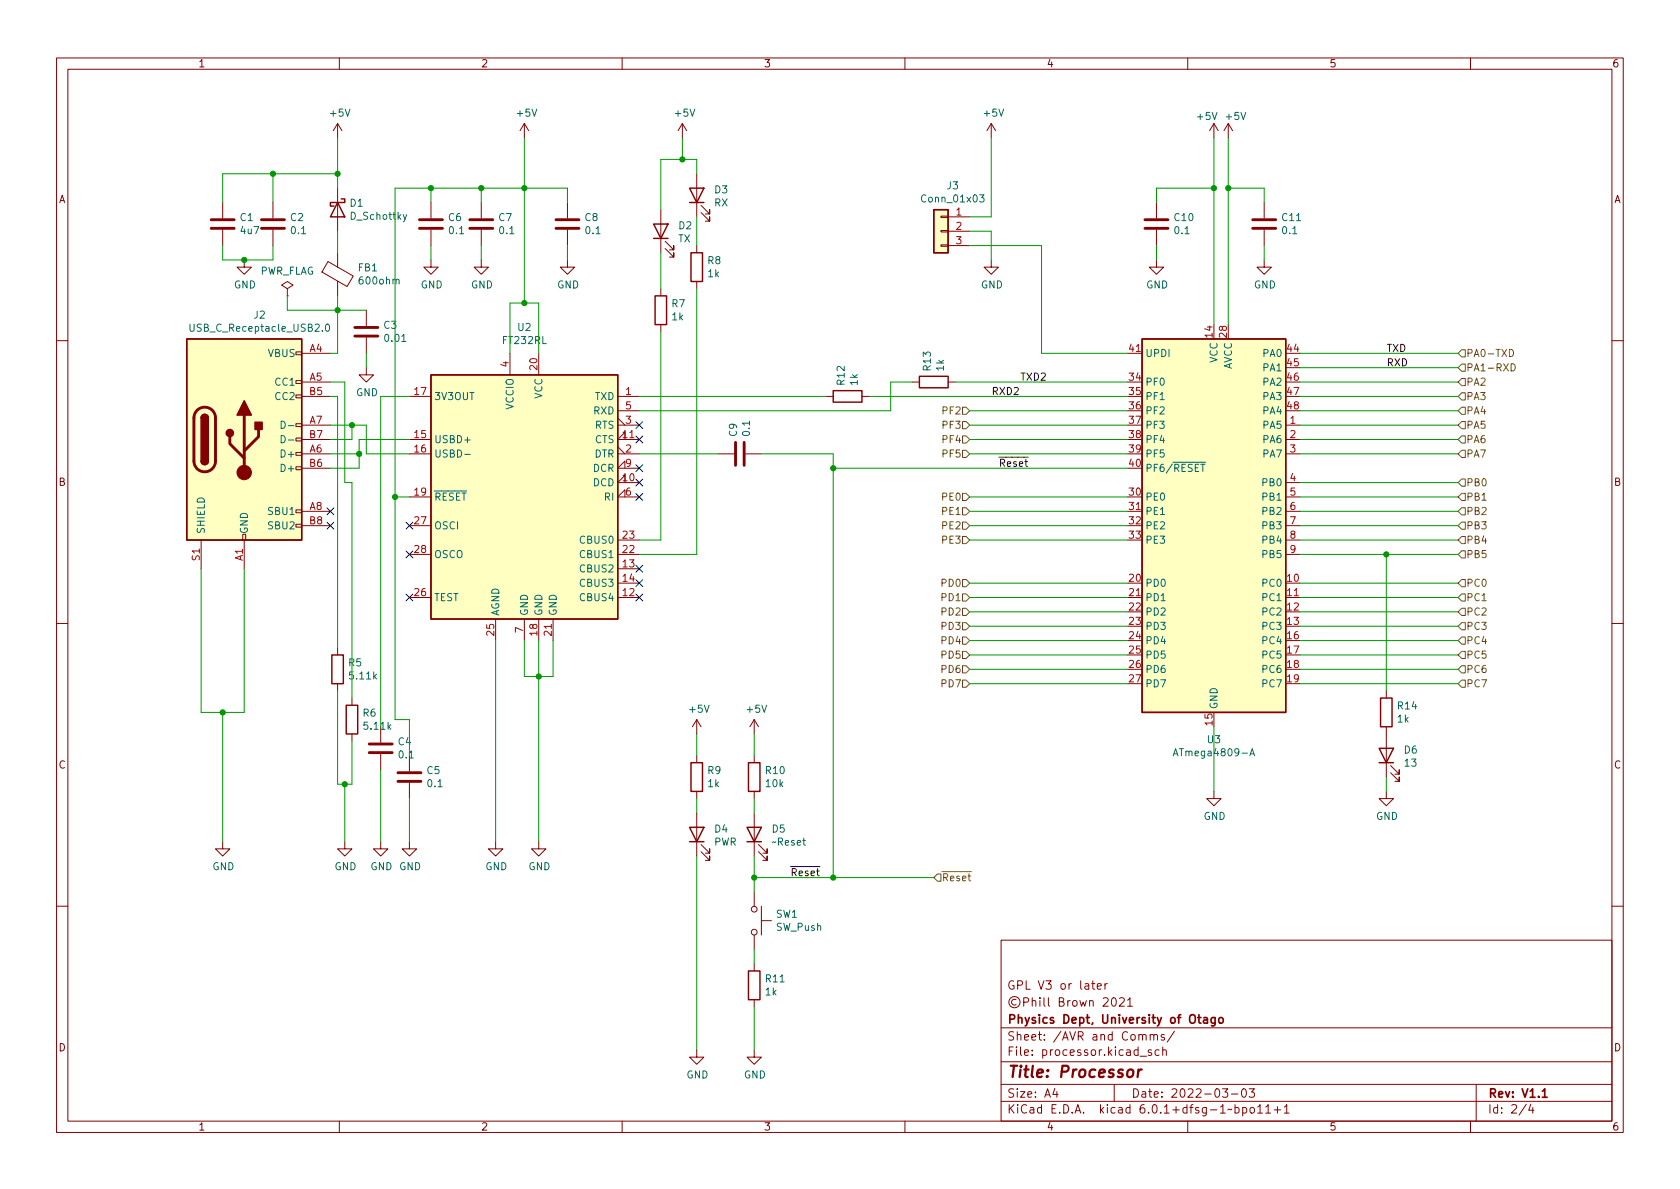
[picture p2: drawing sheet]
<svg xmlns="http://www.w3.org/2000/svg" width="297mm" height="210mm" viewBox="0 0 297 210" stroke-linecap="round" stroke-linejoin="round" font-family="sans-serif">
<g fill="none" stroke="#840000" stroke-width=".18">
<path d="M10 10.2h277v190.1h-277zM12 12.2h273v186.1h-273zM60 10.2v2M110 10.2v2M160 10.2v2M210 10.2v2M260 10.2v2M39.4 35.8v2.8M48.3 35.8v2.8M59.7 21.8l-.8 1.3M59.7 21.8v2.6M59.7 33.3v7.6"/>
<path d="M59.7 21.8l.8 1.3M76.2 35.8v2.8M85.1 35.8v2.8M92.7 21.8l-.8 1.3M92.7 21.8v2.6M92.7 21.8l.8 1.3M100.3 35.8v2.8M116.8 37.1v7.6M120.6 21.8l-.7 1.3M120.6 21.8v2.6M120.6 21.8l.8 1.3M123.2 30.7v7.6"/>
<path d="M124 37.6l1.5 1.5v-.8v.8h-.8M124 36.3l1.5 1.5v-.7v.7h-.8M166.4 38.2h1.2v.3h-1.2zM167.6 38.3h3.8M175.3 21.8l-.8 1.3M175.3 21.8v2.6M175.3 21.8l.7 1.3M204.5 35.8v2.8M214.6 21.8l-.7 1.3M214.6 21.8v2.6M214.6 21.8l.8 1.3M217.2 21.8l-.8 1.3"/>
<path d="M217.2 21.8v2.6M217.2 21.8l.7 1.3M223.5 35.8v2.8M39.4 40.6v2.8M43.2 46v1.2h1.2l-1.2 1.3-1.3-1.3h1.3M48.3 40.6v2.8M50.8 51l1-.6-1-.6-1 .6 1 .6v1.3M50.8 52.3h.1M58 46.2l4.5 2.6-1.1 1.9-4.5-2.6zM59.7 44.7v2.5M59.7 49.7v2.6M64.8 54.9v2.8"/>
<path d="M64.8 59.7v2.8M76.2 46v1.2h1.3l-1.3 1.3-1.3-1.3h1.3M76.2 40.6v2.8M85.1 46v1.2h1.3l-1.3 1.3-1.3-1.3h1.3M85.1 40.6v2.8M100.3 46v1.2h1.3l-1.3 1.3-1.2-1.3h1.2M100.3 40.6v2.8M116.8 51v1.3M116.8 57.4v1.3M117.6 43.9l1.5 1.6v-.8v.8h-.7M117.6 42.7l1.5 1.5v-.8v.8h-.7M123.2 43.4v1.3"/>
<path d="M123.2 49.8v1.2M166.4 43.3h1.2v.3h-1.2zM166.4 40.8h1.2v.2h-1.2zM167.6 40.9h3.8M167.6 43.4h3.8M175.3 46v1.2h1.2l-1.2 1.3-1.3-1.3h1.3M204.5 46v1.2h1.2l-1.2 1.3-1.3-1.3h1.3M204.5 40.6v2.8M223.5 46v1.2h1.3l-1.3 1.3-1.3-1.3h1.3M223.5 40.6v2.8M10 60.2h2M52.3 77.5h1v.5h-1z"/>
<path d="M52.3 74.9h1v.5h-1zM52.3 69.8h1v.6h-1zM52.3 67.3h1v.5h-1zM52.3 62.2h1v.5h-1zM53.3 62.5h5.1M53.3 67.6h5.1M53.3 75.2h5.1M53.3 70.1h5.1M53.3 77.7h5.1M64.8 65v1.3h1.2l-1.2 1.3-1.3-1.3h1.3M72.4 70.1h3.8M72.4 77.7h3.8"/>
<path d="M90.2 62.5v3.8M95.2 62.5v3.8M109.2 75.2h3.8M109.2 70.1h3.8M109.2 79l1.3 1.3M109.2 73.9l1.3 1.3M109.2 72.6h3.8M110.5 77.7v-1.3l-1.3 1.3h3.8M146 70.1h1.3M152.4 70.1h1.3M161.3 67.6h1.3M167.6 67.6h1.3"/>
<path d="M199.4 62.5h2.5M227.3 75.2h2.6M227.3 77.7h2.6M285 60.2h2M35.6 95.5v5.1M42.9 94.5h.5v1h-.5zM43.2 95.5v5.1M52.3 92.7h1v.5h-1zM52.3 90.2h1v.5h-1zM52.3 82.5h1v.6h-1zM52.3 80h1v.5h-1zM53.3 80.3h5.1"/>
<path d="M53.3 90.4h5.1M53.3 82.8h5.1M53.3 93h5.1M72.4 80.3h3.8M72.4 93h3.8M72.4 87.9h3.8M72.4 98h3.8M109.2 80.3h3.8M109.2 98h3.8M109.2 95.5h3.8M110.5 85.3v-1.2l-1.3 1.2h3.8M110.5 87.9v-1.3l-1.3 1.3h3.8"/>
<path d="M110.5 82.8v-1.3l-1.3 1.3h3.8M127 80.3h2.8M131.8 80.3h2.8M199.4 90.4h2.5M227.3 80.3h2.6M227.3 90.4h2.6M227.3 93h2.6M227.3 85.3h2.6M227.3 87.9h2.6M227.3 98h2.6M227.3 95.5h2.6M10 110.2h2"/>
<path d="M59.7 114.5v1.3M72.4 105.7h3.8M87.6 109.5v3.8M92.7 109.5v3.8M95.2 109.5v3.8M97.8 109.5v3.8M109.2 105.7h3.8M109.2 100.6h3.8M109.2 103.1h3.8M199.4 105.7h2.5M227.3 105.7h2.6M285 110.2h2"/>
<path d="M59.7 120.9v1.3M62.2 123.4v1.3M62.2 129.8v1.3M67.3 128.5v2.8M67.3 133.3v2.8M72.4 133.6v2.8M72.4 138.4v2.8M123.2 127.2v2.6M123.2 133.6v1.3M123.2 139.9v1.3M123.2 127.2l-.8 1.3M123.2 127.2l.8 1.3"/>
<path d="M133.3 127.2v2.6M133.3 133.6v1.3M133.3 139.9v1.3M133.3 127.2l-.7 1.3M133.3 127.2l.8 1.3M214.6 139.9v1.3h1.3l-1.3 1.3-1.2-1.3h1.2M245.1 139.9v1.3h1.3l-1.3 1.3-1.3-1.3h1.3M245.1 122.2v1.2M245.1 128.5v8.9M245.9 136.6l1.5 1.6v-.8v.8h-.8M245.9 135.4l1.5 1.5v-.8v.8h-.8M39.4 148.8v1.3h1.2l-1.2 1.3-1.3-1.3h1.3"/>
<path d="M61 148.8v1.3h1.2l-1.2 1.3-1.3-1.3h1.3M67.3 148.8v1.3h1.3l-1.3 1.3-1.3-1.3h1.3M72.4 148.8v1.3h1.3l-1.3 1.3-1.3-1.3h1.3M87.6 148.8v1.3h1.3l-1.3 1.3-1.2-1.3h1.2M95.2 148.8v1.3h1.3l-1.3 1.3-1.2-1.3h1.2M123.2 143.8v7.6M124 150.6l1.5 1.5v-.7v.7h-.8M124 149.3l1.5 1.6v-.8v.8h-.8M133.3 143.8v7.6M133.3 157.7v2.6M134.1 150.6l1.5 1.5v-.7v.7h-.7M134.1 149.3l1.5 1.6v-.8v.8h-.7"/>
<path d="M10 160.2h2M133.3 165.3v2.6M133.3 170.4v1.3M133.3 176.8v1.2M134.6 162.8h1.8M134.6 160.3v5M177 166.3h108v32h-108zM179.6 176.8a.52 .52 0 0 0-.8 .4 .52 .52 0 0 0 .8 .4M181 177.2l.7-.1 .2-.2-.1-.3-.2-.2h-.6v1.5M182.5 177.1l.2-.2 .4 .1v.9M182.5 176.4v1.5M183.9 176.4v.2"/>
<path d="M183.9 176.9v1M184.6 176.4v1.3l.2 .2M185.4 176.4v1.3l.2 .2M187.3 177.1h.6l.2-.2-.2-.4-.6-.1v1.5h.6l.2-.3a.39 .39 0 0 0-.3-.5M188.8 176.9v1M189.2 176.9l-.3 .1-.1 .2M189.8 177l.3-.1 .3 .3v.4l-.3 .3h-.3l-.2-.3v-.4zM190.9 176.9l.3 1 .3-.7 .3 .7 .3-1M192.6 177.1l.3-.2 .3 .1 .1 .9M192.6 176.9v1M193 173.9h.6M193.2 173.4v1.3l.4 .2"/>
<path d="M194 174.4l.7-.1-.1-.3-.4-.1-.2 .2 .1 .8h.5M195.1 176.6l.5-.2 .3 .2v.3l-.9 1h.9M195.4 173.9v1M195.8 173.9l-.3 .1-.1 .2M196.7 176.5l.2-.1a.81 .81 0 0 1 .5 .7 .81 .81 0 0 1-.3 .8h-.1a.81 .81 0 0 1-.6-.6 .81 .81 0 0 1 .3-.8zM197.9 176.6l.6-.2 .2 .2 .1 .3-.9 1h.9M199.4 176.9l.4-.5v1.5M199.4 177.9h.8M285 160.2h2M60 198.3v2M110 198.3v2M123.2 185.7v1.2h1.3l-1.3 1.3-1.3-1.3h1.3"/>
<path d="M133.3 185.7v1.2h1.3l-1.3 1.3-1.2-1.3h1.2M160 198.3v2M177 194.8h108M177 191.8h108M177 187.8h108M177 181.8h108M186.5 192.5l-.4 1h1M186.9 193v1M197 191.8v3M201.6 186.8h1.1M203.4 183.1l.2-.2 .3 .1 .1 .9M203.4 182.9v1"/>
<path d="M203.6 185.7l-.4-.1-.2 .2 .1 .3 .5 .1v.4h-.6M204 183.1l.2-.2 .4 .1v.9M204.9 185.7l-.4-.1-.3 .3v.4l.2 .3h.5M205.6 185.8l.2-.2 .3 .1 .1 .9M205.6 185.1v1.5M205.9 183l-.4-.1-.2 .2 .1 .3 .5 .1v.4h-.6M207.6 182.4l-1.2 1.9M210 198.3v2M216.1 192.5h1l-.5 .6 .4 .1v.7l-.2 .1h-.4l-.3-.1M217.7 193.5h1.2M218.4 195.9l.4-.1 .3 .3v.4l-.2 .3h-.5M218.4 195.3v1.5"/>
<path d="M219.7 192.6l.2-.1a.81 .81 0 0 1 .5 .7 .81 .81 0 0 1-.3 .8h-.1a.81 .81 0 0 1-.6-.6 .81 .81 0 0 1 .3-.8zM219.7 195.9l.4-.1 .3 .3v.4l-.1 .3h-.6M219.7 195.8v1.5M220.9 192.5h.9l-.5 .6 .4 .1v.7l-.2 .1h-.4l-.2-.1M221.1 196l.2-.2 .4 .2 .1 .5-.2 .3h-.3l-.2-.1zM222.4 195.8l.4-.5v1.5M222.4 196.8h.8M223.8 195.8l.4-.5v1.5M223.8 196.8h.8M225.3 196.3h1.1M225.9 195.7v1.1M227.1 195.8l.4-.5v1.5"/>
<path d="M227.1 196.8h.8M260 198.3v2M261 191.8v6.5M269.9 195.3l-1.3 1.9M270.6 195.3l-.3 1h.9M271 195.8v1"/>
<circle cx="133.4" cy="160.8" r=".51"/>
<circle cx="133.4" cy="164.8" r=".51"/>
<circle cx="179.4" cy="177.2" r="1"/>
</g>
<path d="M211.8 179.9h.5M212 179.4v1.3l.3 .2M214.8 179.9v1.2l-.2 .3h-.4M212.8 180h.6l.1 .9M213.5 180.3l-.5 .1a.29 .29 0 0 0-.2 .2 .29 .29 0 0 0 .2 .3h.5M214.8 180l-.4-.1-.3 .3v.4l.2 .3h.5M215.6 180.1l.2-.2 .4 .2 .1 .5-.2 .3h-.3l-.2-.1zM272.7 193l.4-.5v1.5M272.7 194h.9" fill="none" stroke="#840000" stroke-width=".3"/>
<path d="M199.5 189.3a.52 .52 0 0 1 .5-.2 .52 .52 0 0 1 .4 .4l-.1 .6a.55 .55 0 0 1-.5 .4 .55 .55 0 0 1-.5-.4zM201.3 189.1l-.2 1.4M201.9 189.1l-.4 .1-.2 .3" fill="none" stroke="#840000" stroke-width=".4"/>
<g fill="#ffffc2" stroke="#ffffc2" stroke-width=".18">
<path d="M33 59.9h20.3v35.6h-20.3z"/>
<path d="M76.2 66.3h33v43.2h-33z"/>
<path d="M165.1 37.1h2.5v7.6h-2.5z"/>
<path d="M201.9 59.9h25.4v66.1h-25.4z"/>
</g>
<g fill="none" stroke="#840000" stroke-width=".25">
<path d="M59.7 35.8l1.3 2.5h-2.6zM60.3 35.2h.7v.6h-2.6v.6h.7M115.6 39.6h2.5l-1.3 2.6zM121.9 33.3h2.6l-1.3 2.5zM121.9 35.8h2.6M165.1 37.1h2.5v7.6h-2.5zM33 59.9h20.3v35.6h-20.3zM115.6 42.2h2.5M115.8 52.3h2.1v5.1h-2.1zM122.2 44.7h2v5.1h-2zM201.9 59.9h25.4v66.1h-25.4zM35.6 73.9a.64 .64 0 0 1 .6-.6 .64 .64 0 0 1 .6 .6"/>
<path d="M76.2 66.3h33v43.2h-33zM147.3 69.1h5.1v2h-5.1zM162.6 66.5h5v2.1h-5zM35.6 81.5a.64 .64 0 0 0 .6 .7 .64 .64 0 0 0 .6-.7M58.7 115.8h2v5.1h-2zM61.2 124.7h2v5.1h-2zM122.2 134.9h2v5h-2zM132.3 134.9h2.1v5h-2.1zM243.8 132.3h2.6l-1.3 2.6zM243.8 134.9h2.6M244.1 123.4h2v5.1h-2zM121.9 146.3h2.6l-1.3 2.5z"/>
<path d="M121.9 148.8h2.6M132.1 146.3h2.5l-1.3 2.5zM132.1 148.8h2.5M132.3 171.7h2.1v5.1h-2.1z"/>
</g>
<g fill="none" stroke="#840000" stroke-width=".51">
<path d="M37.3 38.9h4.1M46.2 38.9h4.1M74.2 38.9h4M83.1 38.9h4M98.3 38.9h4.1M202.4 38.9h4.1M221.5 38.9h4.1M37.3 40.4h4.1M46.2 40.4h4.1M62.7 59.4h4.1M62.7 57.9h4.1M74.2 40.4h4"/>
<path d="M83.1 40.4h4M98.3 40.4h4.1M202.4 40.4h4.1M221.5 40.4h4.1M40.6 77.2v1.3l2.6 2.5M43.2 73.4v10.2M45.7 75.9v1.3l-2.5 2.6M130 78.2v4.1M131.6 78.2v4.1M34.3 81.5a1.91 1.91 0 0 0 1.9 1.9 1.91 1.91 0 0 0 1.9-1.9M34.3 81.5v-7.6a1.91 1.91 0 0 1 1.9-1.9 1.91 1.91 0 0 1 1.9 1.9v7.6M65.3 133.1h4"/>
<path d="M65.3 131.6h4M70.4 138.2h4M70.4 136.6h4"/>
</g>
<g fill="#840000" stroke="#840000" stroke-width=".25">
<path d="M35.6 81.5h1.2a.64 .64 0 0 1-.6 .7 .64 .64 0 0 1-.6-.7z"/>
<path d="M35.6 73.9h1.2v7.6h-1.2z"/>
<path d="M35.7 73.5a.64 .64 0 0 1 .7-.2 .64 .64 0 0 1 .4 .6h-1.2z"/>
<path d="M43.2 70.9l1.2 2.5h-2.5z"/>
<path d="M45.1 74.7h1.3v1.2h-1.3z"/>
<circle cx="40.6" cy="76.6" r=".63"/>
</g>
<circle cx="43.2" cy="83.6" r="1.27" fill="#840000" stroke="#840000" stroke-width=".18"/>
<g fill="none" stroke="#006464" stroke-width=".18">
<path d="M71.9 37.9l-.4 1.2-.2 .1M173.2 34.5h.8l-.4 .4 .3 .2v.5l-.2 .1-.5-.1M33.6 57.3v1l.2 .3 .4-.1 .1-.2v-1M57.7 57.4l.1-.1a.68 .68 0 0 1 .5 .6 .68 .68 0 0 1-.5 .7 .84 .84 0 0 1-.1-1.2zM49.7 74.5a.64 .64 0 0 1 .7 .6 .64 .64 0 0 1-.7 .7zM49.7 77a.64 .64 0 0 1 .7 .7 .64 .64 0 0 1-.7 .6zM51 75.3h.9M51 77.8h.9M82.2 80.3h.9M207.4 133.7l.5-1.3 .4 1.3M207.6 133.3h.6M221 133.7l.4-1.3 .4 1.3"/>
<path d="M221.1 133.3h.6M137.2 148.9l-.7 .1"/>
</g>
<g fill="none" stroke="#725600" stroke-width=".18">
<path d="M170.2 77.1h.6l.6 .6-.6 .7h-.6zM170.2 74.5h.6l.6 .7-.6 .6h-.6zM170.2 72h.6l.6 .6-.6 .7h-.6zM170.2 79.6h.6l.6 .7-.6 .6h-.6zM257.8 77.7l.6-.6h.7v1.3h-.7zM257.8 65l.6-.6h.7v1.3h-.7zM257.8 70.1l.6-.6h.7v1.2h-.7zM257.8 67.6l.6-.7h.7v1.3h-.7zM258.4 72h.7v1.3h-.7l-.6-.7zM258.4 74.5h.7v1.3h-.7l-.6-.6zM258.4 61.8h.7v1.3h-.7l-.6-.6zM266.9 61.8a.64 .64 0 0 1 .7 .6 .64 .64 0 0 1-.7 .7z"/>
<path d="M267.2 64.3a.64 .64 0 0 1 .7 .7 .64 .64 0 0 1-.7 .6zM170.2 92.3h.6l.6 .7-.6 .6h-.6zM170.2 94.9h.6l.6 .6-.6 .6h-.6zM170.2 87.2h.6l.6 .7-.6 .6h-.6zM170.2 89.8h.6l.6 .6-.6 .7h-.6zM257.8 93l.6-.7h.7v1.3h-.7zM257.8 80.3l.6-.7h.7v1.3h-.7zM257.8 87.9l.6-.7h.7v1.3h-.7zM257.8 90.4l.6-.6h.7v1.3h-.7zM257.8 95.5l.6-.6h.7v1.2h-.7zM258.4 84.7h.7v1.3h-.7l-.6-.7zM258.4 97.4h.7v1.3h-.7l-.6-.7z"/>
<path d="M170.2 115.2h.6l.6 .6-.6 .7h-.6zM170.2 117.7h.6l.6 .7-.6 .6h-.6zM170.2 102.5h.6l.6 .6-.6 .7h-.6zM170.2 112.6h.6l.6 .7-.6 .6h-.6zM170.2 110.1h.6l.6 .6-.6 .7h-.6zM170.2 107.6h.6l.6 .6-.6 .6h-.6zM170.2 105h.6l.6 .7-.6 .6h-.6zM257.8 110.7l.6-.6h.7v1.3h-.7zM257.8 115.8l.6-.6h.7v1.3h-.7zM257.8 113.3l.6-.7h.7v1.3h-.7zM257.8 118.4l.6-.7h.7v1.3h-.7zM257.8 105.7l.6-.7h.7v1.3h-.7z"/>
<path d="M257.8 103.1l.6-.6h.7v1.3h-.7zM258.4 107.6h.7v1.2h-.7l-.6-.6zM170.2 120.3h.6l.6 .6-.6 .6h-.6zM258.4 120.3h.7v1.2h-.7l-.6-.6zM165.7 154.6h.7v1.2h-.7l-.6-.6z"/>
</g>
<g fill="none" stroke="#009600" stroke-width=".18">
<path d="M48.3 30.7v5.1M59.7 30.7h-20.3v5.1M59.7 24.4v8.9M76.2 33.3v2.5M85.1 33.3v2.5M92.7 24.4v29.2M100.3 35.8v-2.5h-30.5v93.9h2.6v6.4M120.6 24.4v3.8M123.2 30.7v-2.5h-6.4v8.9M123.2 38.3v5.1M175.3 24.4v13.9h-3.9M214.6 24.4v33"/>
<path d="M214.6 33.3h-10.1v2.5M217.2 33.3h6.3v2.5M217.2 24.4v33M39.4 43.4v2.6h8.9v-2.6M50.8 52.3v2.6h14M59.7 52.3v10.2h-1.3M59.7 40.9v3.8M76.2 43.4v2.6M85.1 43.4v2.6M100.3 43.4v2.6M116.8 58.7v36.8h-3.8M116.8 44.7v6.3"/>
<path d="M123.2 51v47h-10.2M171.4 43.4h12.7v19.1h15.3M171.4 40.9h3.9v5.1M204.5 43.4v2.6M223.5 43.4v2.6M58.4 67.6h2.6v17.7h1.2v38.1M58.4 70.1h1.3v44.4M58.4 75.2h6.4v5.1h7.6M62.2 75.2v2.5h-3.8M64.8 62.5v2.5M72.4 70.1h-5.1v58.4M72.4 77.7h-8.9v5.1h-5.1"/>
<path d="M90.2 62.5v-8.9h5v8.9M113 70.1h33M153.7 70.1h45.7M161.3 67.6h-3.8v5h-44.5M168.9 67.6h30.5M171.4 72.6h28M171.4 75.2h28M171.4 77.7h28M229.9 65h27.9M229.9 67.6h27.9M229.9 70.1h27.9M229.9 62.5h27.9"/>
<path d="M229.9 72.6h27.9M229.9 75.2h27.9M229.9 77.7h27.9M58.4 80.3h5.1M69.8 87.9h2.6M113 80.3h14M134.6 80.3h12.7v74.9M147.3 82.8h52.1M171.4 90.4h28M171.4 93h28M171.4 95.5h28M171.4 87.9h28"/>
<path d="M171.4 80.3h28M229.9 98h27.9M229.9 90.4h27.9M229.9 93h27.9M229.9 95.5h27.9M229.9 87.9h27.9M229.9 80.3h27.9M229.9 85.3h27.9M245.1 98v24.2M35.6 100.6v25.4h7.6v-25.4M87.6 113.3v35.5M92.7 113.3v6.3h5.1v-6.3"/>
<path d="M95.2 113.3v35.5M171.4 115.8h28M171.4 105.7h28M171.4 113.3h28M171.4 108.2h28M171.4 110.7h28M171.4 103.1h28M171.4 118.4h28M229.9 115.8h27.9M229.9 105.7h27.9M229.9 113.3h27.9M229.9 108.2h27.9"/>
<path d="M229.9 110.7h27.9M229.9 103.1h27.9M229.9 118.4h27.9M39.4 126v22.8M59.7 122.2v16.5h2.5v-7.6M61 138.7v10.1M67.3 136.1v12.7M123.2 129.8v3.8M133.3 129.8v3.8M171.4 120.9h28M214.6 128.5v11.4M229.9 120.9h27.9"/>
<path d="M245.1 137.4v2.5M72.4 141.2v7.6M123.2 141.2v2.6M123.2 151.4v34.3M133.3 141.2v2.6M133.3 151.4v6.3M133.3 155.2h31.8M133.3 167.9v2.5M133.3 178v7.7"/>
</g>
<g fill="none" stroke="#000084" stroke-width=".18">
<path d="M112.4 74.6l1.2 1.2M112.4 77.1l1.2 1.2M113.6 74.6l-1.2 1.2M113.6 77.1l-1.2 1.2M57.8 89.8l1.2 1.2M57.8 92.3l1.2 1.3M59 89.8l-1.2 1.2M59 92.3l-1.2 1.3M71.8 92.3l1.2 1.3M71.8 97.4l1.2 1.2M73 92.3l-1.2 1.3M73 97.4l-1.2 1.2"/>
<path d="M112.4 84.7l1.2 1.2M112.4 87.3l1.2 1.2M112.4 100l1.2 1.2M112.4 82.2l1.2 1.2M113.6 84.7l-1.2 1.2M113.6 87.3l-1.2 1.2M113.6 100l-1.2 1.2M113.6 82.2l-1.2 1.2M71.8 105l1.2 1.3M73 105l-1.2 1.3M112.4 105l1.2 1.3M112.4 102.5l1.2 1.2"/>
<path d="M113.6 105l-1.2 1.3M113.6 102.5l-1.2 1.2"/>
</g>
<g fill="#009600" stroke="#009600" stroke-width=".18">
<circle cx="95.2" cy="119.6" r=".46"/>
<circle cx="147.3" cy="155.2" r=".46"/>
<circle cx="133.3" cy="155.2" r=".46"/>
<circle cx="147.3" cy="82.8" r=".46"/>
<circle cx="76.2" cy="33.3" r=".46"/>
<circle cx="59.7" cy="54.9" r=".46"/>
<circle cx="48.3" cy="30.7" r=".46"/>
<circle cx="59.7" cy="30.7" r=".46"/>
<circle cx="43.2" cy="46" r=".46"/>
<circle cx="85.1" cy="33.3" r=".46"/>
<circle cx="63.5" cy="80.3" r=".46"/>
<circle cx="92.7" cy="33.3" r=".46"/>
<circle cx="62.2" cy="75.2" r=".46"/>
<circle cx="92.7" cy="53.6" r=".46"/>
<circle cx="69.8" cy="87.9" r=".46"/>
<circle cx="39.4" cy="126" r=".46"/>
<circle cx="61" cy="138.7" r=".46"/>
<circle cx="120.6" cy="28.2" r=".46"/>
<circle cx="245.1" cy="98" r=".46"/>
<circle cx="214.6" cy="33.3" r=".46"/>
<circle cx="217.2" cy="33.3" r=".46"/>
</g>
<text font-size="2.8" fill="#840000" x="178" y="190.6">Title: Processor</text>
<g font-size="2.1" fill="#840000">
<text x="178" y="175">GPL V3 or later</text>
<text x="178" y="184">Sheet: /AVR and Comms/</text>
<text x="178" y="181">Physics Dept, University of Otago</text>
<text x="178" y="186.7">File: processor.kicad_sch</text>
<text x="178" y="196.9">KiCad E.D.A. kicad 6.0.1+dfsg-1~bpo11+1</text>
<text x="178" y="194.1">Size: A4</text>
<text x="200" y="194.1">Date: 2022-03-03</text>
<text x="263" y="194.1">Rev: V1.1</text>
<text x="263" y="196.9">Id: 2/4</text>
</g>
<g font-size="1.8" fill="#840000">
<text x="35" y="11.9">1</text>
<text x="85" y="11.9">2</text>
<text x="135" y="11.9">3</text>
<text x="185" y="11.9">4</text>
<text x="235" y="11.9">5</text>
<text x="285" y="11.9">6</text>
<text x="10.3" y="35.9">A</text>
<text x="285.3" y="35.9">A</text>
<text x="10.3" y="85.9">B</text>
<text x="285.3" y="85.9">B</text>
<text x="10.3" y="135.9">C</text>
<text x="285.3" y="135.9">C</text>
<text x="10.3" y="185.9">D</text>
<text x="285.3" y="185.9">D</text>
<text x="35" y="199.9">1</text>
<text x="85" y="199.9">2</text>
<text x="135" y="199.9">3</text>
<text x="185" y="199.9">4</text>
<text x="235" y="199.9">5</text>
<text x="285" y="199.9">6</text>
</g>
<g font-size="1.8" fill="#006464">
<text x="58.5" y="20.6">+5V</text>
<text x="91.5" y="20.6">+5V</text>
<text x="119.4" y="20.6">+5V</text>
<text x="174" y="20.6">+5V</text>
<text x="211.8" y="21.2">+5V</text>
<text x="216.8" y="21.2">+5V</text>
<text x="126.4" y="34.2">D3</text>
<text x="163.2" y="35.8">Conn_01x03</text>
<text x="167.5" y="33.5">J3</text>
<text x="42.5" y="39.1">C1</text>
<text x="42.6" y="41.4">4u7</text>
<text x="51.4" y="39.1">C2</text>
<text x="51.5" y="41.4">0.1</text>
<text x="61.9" y="36.5">D1</text>
<text x="62.1" y="38.9">D_Schottky</text>
<text x="79.3" y="39.1">C6</text>
<text x="79.5" y="41.4">0.1</text>
<text x="88.2" y="39.1">C7</text>
<text x="88.4" y="41.4">0.1</text>
<text x="103.4" y="39.1">C8</text>
<text x="103.6" y="41.4">0.1</text>
<text x="120" y="40.5">D2</text>
<text x="126.3" y="36.5">RX</text>
<text x="207.7" y="39.1">C10</text>
<text x="207.8" y="41.4">0.1</text>
<text x="226.7" y="39.1">C11</text>
<text x="226.8" y="41.4">0.1</text>
<text x="63.4" y="48">FB1</text>
<text x="119.9" y="42.8">TX</text>
<text x="125.2" y="46.7">R8</text>
<text x="41.3" y="51">GND</text>
<text x="45.8" y="48.6">PWR_FLAG</text>
<text x="63.7" y="50.3">600ohm</text>
<text x="74.4" y="51">GND</text>
<text x="83.3" y="51">GND</text>
<text x="98.5" y="51">GND</text>
<text x="125.2" y="49">1k</text>
<text x="173.4" y="51">GND</text>
<text x="202.6" y="51">GND</text>
<text x="221.7" y="51">GND</text>
<text x="34.2" y="58.6">USB_C_Receptacle_USB2.0</text>
<text x="44.9" y="56.3">J2</text>
<text x="67.9" y="58.1">C3</text>
<text x="91.6" y="58.5">U2</text>
<text x="118.8" y="54.3">R7</text>
<text x="118.8" y="56.6">1k</text>
<text x="47.4" y="63.1">VBUS</text>
<text x="68.2" y="60.4">0.01</text>
<text x="89" y="60.8">FT232RL</text>
<text x="164.6" y="65.5" transform="rotate(-90 164.6 65.5)">R13</text>
<text x="166.9" y="65.6" transform="rotate(-90 166.9 65.6)">1k</text>
<text x="202.4" y="63.1">UPDI</text>
<text x="215.3" y="64.2" transform="rotate(-90 215.3 64.2)">VCC</text>
<text x="217.8" y="65.5" transform="rotate(-90 217.8 65.5)">AVCC</text>
<text x="223.4" y="63.1">PA0</text>
<text x="223.4" y="65.7">PA1</text>
<text x="48.8" y="68.2">CC1</text>
<text x="48.8" y="70.7">CC2</text>
<text x="62.9" y="70">GND</text>
<text x="76.7" y="70.7">3V3OUT</text>
<text x="95.9" y="70.5" transform="rotate(-90 95.9 70.5)">VCC</text>
<text x="105.2" y="70.7">TXD</text>
<text x="149.3" y="68" transform="rotate(-90 149.3 68)">R12</text>
<text x="151.6" y="68.1" transform="rotate(-90 151.6 68.1)">1k</text>
<text x="202.4" y="68.2">PF0</text>
<text x="202.4" y="70.7">PF1</text>
<text x="223.4" y="68.2">PA2</text>
<text x="223.4" y="70.7">PA3</text>
<text x="90.8" y="72.4" transform="rotate(-90 90.8 72.4)">VCCIO</text>
<text x="105" y="73.3">RXD</text>
<text x="105.2" y="75.8">RTS</text>
<text x="130.3" y="77.1" transform="rotate(-90 130.3 77.1)">C9</text>
<text x="132.6" y="77" transform="rotate(-90 132.6 77)">0.1</text>
<text x="202.4" y="73.3">PF2</text>
<text x="202.4" y="75.8">PF3</text>
<text x="223.4" y="75.8">PA5</text>
<text x="223.4" y="73.3">PA4</text>
<text x="50" y="80.9">D+</text>
<text x="50" y="83.4">D+</text>
<text x="76.7" y="78.4">USBD+</text>
<text x="76.7" y="80.9">USBD-</text>
<text x="104.9" y="83.4">DCR</text>
<text x="105.1" y="80.9">DTR</text>
<text x="105.2" y="78.4">CTS</text>
<text x="202.4" y="78.4">PF4</text>
<text x="202.4" y="80.9">PF5</text>
<text x="202.4" y="83.4">PF6/~{RESET}</text>
<text x="223.4" y="78.4">PA6</text>
<text x="223.4" y="80.9">PA7</text>
<text x="76.7" y="88.5">~{RESET}</text>
<text x="104.9" y="86">DCD</text>
<text x="106.9" y="88.5">RI</text>
<text x="202.4" y="88.5">PE0</text>
<text x="223.4" y="86">PB0</text>
<text x="223.4" y="88.5">PB1</text>
<text x="36.2" y="94.5" transform="rotate(-90 36.2 94.5)">SHIELD</text>
<text x="43.8" y="94.5" transform="rotate(-90 43.8 94.5)">GND</text>
<text x="47.6" y="91.1">SBU1</text>
<text x="47.6" y="93.6">SBU2</text>
<text x="76.7" y="93.6">OSCI</text>
<text x="202.4" y="91.1">PE1</text>
<text x="202.4" y="93.6">PE2</text>
<text x="223.4" y="91.1">PB2</text>
<text x="223.4" y="93.6">PB3</text>
<text x="76.7" y="98.7">OSCO</text>
<text x="102.7" y="101.2">CBUS2</text>
<text x="102.7" y="98.7">CBUS1</text>
<text x="102.7" y="96.1">CBUS0</text>
<text x="202.4" y="96.1">PE3</text>
<text x="223.4" y="96.1">PB4</text>
<text x="223.4" y="98.7">PB5</text>
<text x="76.7" y="106.3">TEST</text>
<text x="102.7" y="106.3">CBUS4</text>
<text x="102.7" y="103.8">CBUS3</text>
<text x="202.4" y="103.8">PD0</text>
<text x="202.4" y="106.3">PD1</text>
<text x="223.4" y="103.8">PC0</text>
<text x="223.4" y="106.3">PC1</text>
<text x="88.3" y="109" transform="rotate(-90 88.3 109)">AGND</text>
<text x="93.3" y="109" transform="rotate(-90 93.3 109)">GND</text>
<text x="95.9" y="109" transform="rotate(-90 95.9 109)">GND</text>
<text x="98.4" y="109" transform="rotate(-90 98.4 109)">GND</text>
<text x="202.4" y="108.8">PD2</text>
<text x="202.4" y="111.4">PD3</text>
<text x="202.4" y="113.9">PD4</text>
<text x="223.4" y="108.8">PC2</text>
<text x="223.4" y="111.4">PC3</text>
<text x="223.4" y="113.9">PC4</text>
<text x="61.7" y="117.8">R5</text>
<text x="202.4" y="116.5">PD5</text>
<text x="202.4" y="119">PD6</text>
<text x="223.4" y="116.5">PC5</text>
<text x="223.4" y="119">PC6</text>
<text x="62" y="120.1">5.11k</text>
<text x="202.4" y="121.5">PD7</text>
<text x="215.3" y="125.5" transform="rotate(-90 215.3 125.5)">GND</text>
<text x="223.4" y="121.5">PC7</text>
<text x="247.2" y="125.4">R14</text>
<text x="64.2" y="126.7">R6</text>
<text x="64.5" y="129">5.11k</text>
<text x="70.4" y="131.8">C4</text>
<text x="122" y="126">+5V</text>
<text x="132.1" y="126">+5V</text>
<text x="213.5" y="131.4">U3</text>
<text x="247.1" y="127.8">1k</text>
<text x="70.6" y="134.1">0.1</text>
<text x="75.5" y="136.9">C5</text>
<text x="125.2" y="136.9">R9</text>
<text x="135.4" y="136.9">R10</text>
<text x="208.2" y="133.7">ATmega4809-A</text>
<text x="248.3" y="133.2">D6</text>
<text x="248.4" y="135.6">13</text>
<text x="75.7" y="139.2">0.1</text>
<text x="125.2" y="139.2">1k</text>
<text x="135.5" y="139.2">10k</text>
<text x="126.2" y="149.5">PWR</text>
<text x="126.4" y="147.2">D4</text>
<text x="136.5" y="147.2">D5</text>
<text x="137.1" y="149.5">~Reset</text>
<text x="212.8" y="145">GND</text>
<text x="243.3" y="145">GND</text>
<text x="37.5" y="153.9">GND</text>
<text x="59.1" y="153.9">GND</text>
<text x="65.5" y="153.9">GND GND</text>
<text x="85.8" y="153.9">GND</text>
<text x="93.4" y="153.9">GND</text>
<text x="137.2" y="162.3">SW1</text>
<text x="137.2" y="164.6">SW_Push</text>
<text x="135.4" y="173.7">R11</text>
<text x="135.3" y="176">1k</text>
<text x="121.4" y="190.7">GND</text>
<text x="131.5" y="190.7">GND</text>
</g>
<g font-size="1.8" fill="#a90000">
<text x="169.1" y="38.1">1</text>
<text x="169.1" y="40.6">2</text>
<text x="169.1" y="43.2">3</text>
<text x="214.4" y="59.7" transform="rotate(-90 214.4 59.7)">14</text>
<text x="216.9" y="59.7" transform="rotate(-90 216.9 59.7)">28</text>
<text x="54.7" y="62.2">A4</text>
<text x="89.9" y="64.9" transform="rotate(-90 89.9 64.9)">4</text>
<text x="95" y="65.4" transform="rotate(-90 95 65.4)">20</text>
<text x="199.7" y="62.2">41</text>
<text x="227.6" y="62.2">44</text>
<text x="227.6" y="64.8">45</text>
<text x="54.7" y="67.3">A5</text>
<text x="54.7" y="69.8">B5</text>
<text x="73.3" y="69.8">17</text>
<text x="110.6" y="69.8">1</text>
<text x="199.7" y="67.3">34</text>
<text x="199.7" y="69.8">35</text>
<text x="227.6" y="67.3">46</text>
<text x="227.6" y="69.8">47</text>
<text x="54.7" y="74.9">A7</text>
<text x="54.7" y="77.5">B7</text>
<text x="73.3" y="77.5">15</text>
<text x="110.1" y="77.5">11</text>
<text x="110.6" y="74.9">3</text>
<text x="110.6" y="72.4">5</text>
<text x="199.7" y="72.4">36</text>
<text x="199.7" y="74.9">37</text>
<text x="199.7" y="77.5">38</text>
<text x="227.6" y="72.4">48</text>
<text x="228.1" y="74.9">1</text>
<text x="228.1" y="77.5">2</text>
<text x="54.7" y="80">A6</text>
<text x="54.7" y="82.5">B6</text>
<text x="73.3" y="80">16</text>
<text x="110.6" y="80">2</text>
<text x="110.6" y="82.5">9</text>
<text x="199.7" y="80">39</text>
<text x="199.7" y="82.5">40</text>
<text x="228.1" y="80">3</text>
<text x="73.3" y="87.6">19</text>
<text x="110.1" y="85.1">10</text>
<text x="110.6" y="87.6">6</text>
<text x="199.7" y="87.6">30</text>
<text x="228.1" y="85.1">4</text>
<text x="228.1" y="87.6">5</text>
<text x="54.7" y="90.2">A8</text>
<text x="54.7" y="92.7">B8</text>
<text x="73.3" y="92.7">27</text>
<text x="110.1" y="95.2">23</text>
<text x="199.7" y="90.2">31</text>
<text x="199.7" y="92.7">32</text>
<text x="199.7" y="95.2">33</text>
<text x="228.1" y="90.2">6</text>
<text x="228.1" y="92.7">7</text>
<text x="228.1" y="95.2">8</text>
<text x="35.3" y="99.1" transform="rotate(-90 35.3 99.1)">S1</text>
<text x="42.9" y="99.2" transform="rotate(-90 42.9 99.2)">A1</text>
<text x="73.3" y="97.8">28</text>
<text x="110.1" y="100.3">13</text>
<text x="110.1" y="97.8">22</text>
<text x="228.1" y="97.8">9</text>
<text x="73.3" y="105.4">26</text>
<text x="110.1" y="105.4">12</text>
<text x="110.1" y="102.9">14</text>
<text x="199.7" y="102.9">20</text>
<text x="199.7" y="105.4">21</text>
<text x="199.7" y="107.9">22</text>
<text x="227.6" y="102.9">10</text>
<text x="227.6" y="105.4">11</text>
<text x="227.6" y="107.9">12</text>
<text x="87.4" y="112.4" transform="rotate(-90 87.4 112.4)">25</text>
<text x="92.5" y="111.9" transform="rotate(-90 92.5 111.9)">7</text>
<text x="95" y="112.4" transform="rotate(-90 95 112.4)">18</text>
<text x="97.5" y="112.4" transform="rotate(-90 97.5 112.4)">21</text>
<text x="199.7" y="110.5">23</text>
<text x="199.7" y="113">24</text>
<text x="227.6" y="110.5">13</text>
<text x="227.6" y="113">16</text>
<text x="199.7" y="115.6">25</text>
<text x="199.7" y="118.1">26</text>
<text x="227.6" y="115.6">17</text>
<text x="227.6" y="118.1">18</text>
<text x="199.7" y="120.6">27</text>
<text x="227.6" y="120.6">19</text>
<text x="214.4" y="128.2" transform="rotate(-90 214.4 128.2)">15</text>
</g>
<g font-size="1.8" fill="#0f0f0f">
<text x="245.1" y="62.2">TXD</text>
<text x="245.1" y="64.8">RXD</text>
<text x="175.3" y="69.8">RXD2</text>
<text x="180.3" y="67.3">TXD2</text>
<text x="176.5" y="82.5">~{Reset}</text>
<text x="139.7" y="154.9">~{Reset}</text>
</g>
<g font-size="1.8" fill="#725600">
<text x="259.2" y="65.7">PA1-RXD</text>
<text x="259.2" y="63.1">PA0-TXD</text>
<text x="259.2" y="70.7">PA3</text>
<text x="259.2" y="68.2">PA2</text>
<text x="166.8" y="75.8">PF3</text>
<text x="166.8" y="73.3">PF2</text>
<text x="259.2" y="73.3">PA4</text>
<text x="259.2" y="75.8">PA5</text>
<text x="166.8" y="78.4">PF4</text>
<text x="166.8" y="80.9">PF5</text>
<text x="259.2" y="80.9">PA7</text>
<text x="259.2" y="78.4">PA6</text>
<text x="166.7" y="88.5">PE0</text>
<text x="259.2" y="88.5">PB1</text>
<text x="259.2" y="86">PB0</text>
<text x="166.7" y="93.6">PE2</text>
<text x="166.7" y="91.1">PE1</text>
<text x="259.2" y="93.6">PB3</text>
<text x="259.2" y="91.1">PB2</text>
<text x="166.7" y="96.1">PE3</text>
<text x="259.2" y="96.1">PB4</text>
<text x="259.2" y="98.7">PB5</text>
<text x="166.6" y="103.8">PD0</text>
<text x="166.6" y="106.3">PD1</text>
<text x="259.2" y="106.3">PC1</text>
<text x="259.2" y="103.8">PC0</text>
<text x="166.6" y="113.9">PD4</text>
<text x="166.6" y="111.4">PD3</text>
<text x="166.6" y="108.8">PD2</text>
<text x="259.2" y="111.4">PC3</text>
<text x="259.2" y="113.9">PC4</text>
<text x="259.2" y="108.8">PC2</text>
<text x="166.6" y="116.5">PD5</text>
<text x="166.6" y="119">PD6</text>
<text x="259.2" y="116.5">PC5</text>
<text x="259.2" y="119">PC6</text>
<text x="166.6" y="121.5">PD7</text>
<text x="259.2" y="121.5">PC7</text>
<text x="166.5" y="155.8">~{Reset}</text>
</g>
</svg>
